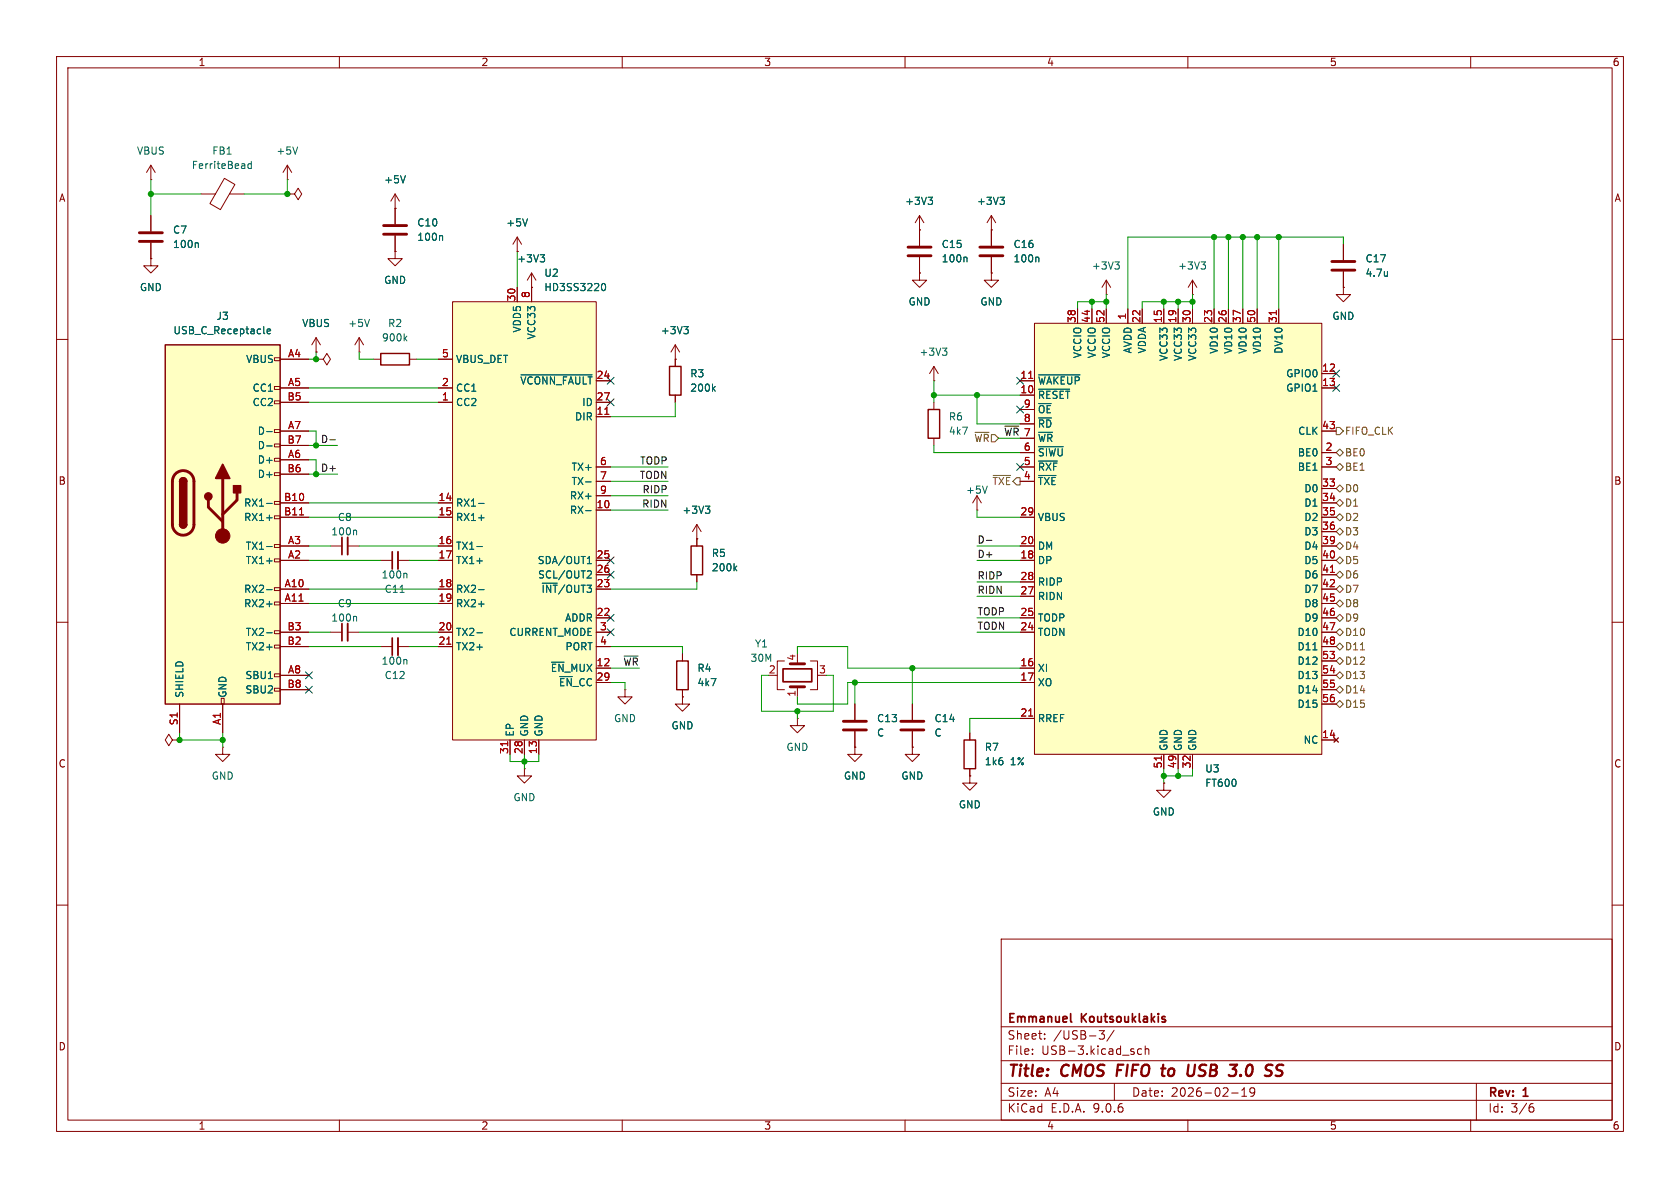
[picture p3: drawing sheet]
<svg xmlns="http://www.w3.org/2000/svg" width="297mm" height="210mm" viewBox="0 0 297 210" stroke-linecap="round" stroke-linejoin="round" font-family="sans-serif">
<g fill="none" stroke="#840000" stroke-width=".18">
<path d="M10 10h277v190h-277zM12 12h273v186h-273zM60 10v2M110 10v2M160 10v2M210 10v2M260 10v2M26.7 31.8h.1M26.7 29.2v2.6M26.7 38.1v2.8M26.7 29.2l-.8 1.3M26.7 29.2l.7 1.3"/>
<path d="M35.6 34.3h2.5M39.7 31.5l1.8 1.1-2.5 4.5-1.9-1.1zM40.6 34.3h2.6M50.8 31.8h.1M50.8 34.3h1.3l.6-1 .6 1-.6 1-.6-1M50.8 34.3h.1M50.8 29.2l-.8 1.3M50.8 29.2l.8 1.3M50.8 29.2v2.6M69.8 36.8h.1M69.8 34.3v5.3M69.8 34.3l-.7 1.3"/>
<path d="M69.8 34.3l.8 1.3M26.7 45.7v1.3h1.2l-1.2 1.3-1.3-1.3h1.3M26.7 45.7h.1M26.7 42.9v2.8M63.5 59.7l-.8 1.3M63.5 59.7l.8 1.3M63.5 59.7v2.5M69.8 44.5v1.2h1.3l-1.3 1.3-1.2-1.3h1.2M69.8 44.5h.1M69.8 41.7v2.8M175.3 40.6v2.8M175.3 45.5v2.8"/>
<path d="M210.8 52.1h.1M210.8 49.5l-.7 1.3M210.8 49.5l.8 1.3M210.8 49.5v2.6M237.5 50.8v1.3h1.3l-1.3 1.2-1.3-1.2h1.3M237.5 50.8h.1M237.5 43.2v2.8M237.5 48v2.8M10 60h2M63.5 62.2h.1M66 63.5h1.3M72.4 63.5h1.3"/>
<path d="M119.4 63.5h.1M119.4 61v3.8M119.4 69.9v1.2M119.4 61l-.8 1.2M119.4 61l.7 1.2M285 60h2M123.2 95.3h.1M123.2 92.7v3.8M123.2 92.7l-.8 1.3M123.2 92.7l.8 1.3M10 110h2M120.6 115.6v1.2"/>
<path d="M123.2 101.6v1.3M285 110h2M92.7 135.9v1.3h1.3l-1.3 1.2-1.3-1.2h1.3M92.7 135.9h.1M110.5 121.9v1.3h1.3l-1.3 1.3-1.3-1.3h1.3M110.5 121.9h.1M120.6 123.2v1.3h1.3l-1.3 1.2-1.2-1.2h1.2M120.6 123.2h.1M120.6 121.9v1.3M161.3 124.5v2.8M161.3 129.3v2.8M10 160h2"/>
<path d="M177 166h108v32h-108zM285 160h2M60 198v2M110 198v2M160 198v2M177 194.5h108M177 191.5h108M177 187.5h108M177 181.5h108M182.5 186.3v.1M182.5 185.5v.1M184.7 183.6v.1"/>
<path d="M184.7 182.8v.1M194.3 182.2h.9l-.5 .6 .5 .1v.7l-.2 .1h-.5l-.2-.1M197 182.1l-1.3 2M197 191.5v3M201.8 185.5l-.4-.1-.3 .3v.4l.1 .2h.6M202.5 185.5l.2-.1 .3 .1 .1 .9M202.5 184.9v1.5M210 198v2M217.7 193.2h1.2M219.5 193.8h.9M219.5 192.7l.5-.4v1.5M221.8 192.9l-.3 .3h-.3l-.2-.3 .1-.5 .4-.1 .2 .1a.99 .99 0 0 1-.3 1.4h-.3"/>
<path d="M260 198v2M261 191.5v6.5M270.6 195.7h.4l.2 .3-.1 .5-.5 .1M271 195.1l-.4 .1"/>
</g>
<path d="M197.6 188.2l-.2 2M205.3 188.9h.7M205.7 190.2h.2M211.3 188.2l-.2 1.6-.5 .4M219.3 190l.1 .1-.1 .1zM219.3 190l-.1 .1M226.9 188.3a.85 .85 0 0 0-1.1 .1 .45 .45 0 0 0 .2 .8l.4 .1a.49 .49 0 0 1 .3 .5 .49 .49 0 0 1-.4 .4l-.8-.1" fill="none" stroke="#840000" stroke-width=".4"/>
<path d="M189.3 179.2v1.3l.2 .2" fill="none" stroke="#840000" stroke-width=".3"/>
<path d="M67.8 39.9h4.1M24.6 41.1h4.1M24.6 42.7h4.1M67.8 41.4h4.1M173.2 43.7h4.1M173.2 45.2h4.1M235.5 46.2h4M235.5 47.8h4M159.3 127.5h4M159.3 129h4" fill="none" stroke="#840000" stroke-width=".51"/>
<g fill="none" stroke="#006464" stroke-width=".18">
<path d="M44.4 28.5v1.3M44.4 29l-.3-.1-.3 .3 .1 .5h.5M52.6 26l-.4 1.2M71.7 31.1l-.5 1.2M34.9 42.9l.2 .2v.7M65.3 56.5l-.4 1.2M71.6 59.8l.3 .5M71.9 59.4l-.4 .5M78.1 41.6l.1 .2v.7M120.9 57.7h.8l-.4 .5M121.4 58.2l.3 .3v.3l-.3 .2M183.5 45.5l.2 .1v.7"/>
<path d="M212.3 46.3h.8l-.4 .5M212.9 46.8l.2 .2v.3l-.2 .3M245.3 48v.8M245.3 48.7l-.1 .1M126.1 68.7l.3 .5M126.4 68.3l-.4 .5M124.7 89.5h.8l-.4 .5M125.2 90l.3 .2v.3l-.3 .2M129.9 100.4l.4 .5M130.3 100.1l-.5 .4"/>
</g>
<path d="M67.3 62.5h5.1v2h-5.1zM118.4 64.8h2v5.1h-2zM122.2 96.5h2v5.1h-2zM119.6 116.8h2.1v5.1h-2.1z" fill="none" stroke="#840000" stroke-width=".25"/>
<path d="M182.9 57.2h50.8v76.2h-50.8z" fill="#ffffc2"/>
<g fill="none" stroke="#840000" stroke-width=".18">
<path d="M182.9 57.2h50.8v76.2h-50.8zM190.5 54.6v2.6M193 54.6v2.6M195.6 52.1h.1M195.6 49.5v2.6M195.6 54.6v2.6M195.6 49.5l-.8 1.3M195.6 49.5l.7 1.3M199.4 54.6v2.6M201.9 54.6v2.6M205.7 54.6v2.6M208.3 54.6v2.6"/>
<path d="M210.8 54.6v2.6M214.6 54.6v2.6M217.2 54.6v2.6M219.7 54.6v2.6M222.2 54.6v2.6M226.1 54.6v2.6M180.3 67.3h2.6M180.3 69.9h2.6M180.3 72.4h2.6M180.3 74.9h2.6M233.7 66h2.5M233.7 68.6h2.5"/>
<path d="M233.7 76.2h2.5M67.3 99.1h2M70.4 99.1h2M172.7 90.2h.1M172.7 87.6l-.7 1.3M172.7 87.6l.8 1.3M172.7 87.6v2.6M180.3 80h2.6M180.3 82.6h2.6M180.3 85.1h2.6M180.3 91.4h2.6M180.3 96.5h2.6"/>
<path d="M180.3 99.1h2.6M233.7 80h2.5M233.7 82.6h2.5M233.7 91.4h2.5M233.7 96.5h2.5M233.7 99.1h2.5M233.7 86.4h2.5M233.7 88.9h2.5M233.7 94h2.5M58.4 111.8h2.1M61.5 111.8h2M67.3 114.3h2"/>
<path d="M70.4 114.3h2M180.3 102.9h2.6M180.3 105.4h2.6M180.3 109.2h2.6M180.3 111.8h2.6M180.3 118.1h2.6M233.7 109.2h2.5M233.7 111.8h2.5M233.7 101.6h2.5M233.7 104.1h2.5M233.7 106.7h2.5M233.7 114.3h2.5"/>
<path d="M233.7 116.8h2.5M233.7 119.4h2.5M39.4 132.1v1.3h1.2l-1.2 1.2-1.3-1.2h1.3M39.4 132.1h.1M151.1 132.1v1.3h1.3l-1.3 1.2-1.2-1.2h1.2M151.1 132.1h.1M151.1 124.5v2.8M151.1 129.3v2.8M161.3 132.1v1.3h1.3l-1.3 1.2-1.3-1.2h1.3M161.3 132.1h.1M171.4 137.2v1.2h1.3l-1.3 1.3-1.2-1.3h1.2M171.4 137.2h.1"/>
<path d="M171.4 129.5v1.3M171.4 135.9v1.3M180.3 120.7h2.6M180.3 127h2.6M205.7 133.4v2.5M208.3 133.4v2.5M210.8 133.4v2.5M233.7 121.9h2.5M233.7 124.5h2.5M233.7 130.8h2.5M235.8 130.4l.8 .8M236.6 130.4l-.8 .8"/>
</g>
<g fill="none" stroke="#006464" stroke-width=".18">
<path d="M197.1 46.3h.8l-.4 .5M197.6 46.8l.3 .2v.3l-.3 .3M183.6 66.3h7.3M183.6 68.8h5.5M183.6 79h4.4M174.5 85.9l-.4 1.3M183.6 81.5h3.3M183.6 84h3.1M62.9 109l.1 .1v.7M70.7 104.7h.8M71.8 116.6l.1 .2v.6M71.8 101.3l.1 .2v.7"/>
<path d="M232.1 114.9h.7"/>
</g>
<path d="M225.6 54.9v.7M181.9 66.9h.7M235.2 101.2h.7M181.9 126.6h.7M205.3 133.7v.7" fill="none" stroke="#a90000" stroke-width=".18"/>
<path d="M149.1 127.5h4.1M149.1 129h4.1" fill="none" stroke="#840000" stroke-width=".51"/>
<path d="M69.3 97.5v3.1M60.5 110.2v3.1M69.3 112.8v3" fill="none" stroke="#840000" stroke-width=".3"/>
<path d="M70.4 97.5v3.1M61.5 110.2v3.1M70.4 112.8v3" fill="none" stroke="#840000" stroke-width=".33"/>
<path d="M170.4 130.8h2.1v5.1h-2.1z" fill="none" stroke="#840000" stroke-width=".25"/>
<path d="M80 53.3h25.4v77.5h-25.4z" fill="#ffffc2"/>
<g fill="none" stroke="#840000" stroke-width=".18">
<path d="M55.9 59.7l-.8 1.3M55.9 59.7l.7 1.3M55.9 59.7v2.5M80 53.3h25.4v77.5h-25.4zM91.4 44.5h.1M91.4 41.9v2.6M91.4 50.8v2.5M91.4 41.9l-.7 1.3M91.4 41.9l.8 1.3M94 50.8h.1M94 48.3v5M94 48.3l-.8 1.2"/>
<path d="M94 48.3l.7 1.2M55.9 62.2h.1M77.5 63.5h2.5M77.5 68.6h2.5M77.5 71.1h2.5M105.4 71.1h2.5M105.4 67.3h2.5M105.4 73.7h2.5M165.1 67.3h.1M165.1 64.8v2.5M165.1 71.1v1.3M165.1 77.5v1.2"/>
<path d="M165.1 64.8l-.8 1.2M165.1 64.8l.8 1.2M77.5 88.9h2.5M77.5 91.4h2.5M77.5 96.5h2.5M77.5 99.1h2.5M105.4 99.1h2.5M105.4 82.6h2.5M105.4 85.1h2.5M105.4 87.6h2.5M105.4 90.2h2.5M77.5 104.1h2.5"/>
<path d="M77.5 106.7h2.5M77.5 111.8h2.5M77.5 114.3h2.5M105.4 104.1h2.5M105.4 111.8h2.5M105.4 114.3h2.5M105.4 101.6h2.5M105.4 109.2h2.5M105.4 118.1h2.5M137.2 119.4h.2M138.7 116.8h-1.3v5.1h1.3M143.3 116.8h1.2v5.1h-1.2"/>
<path d="M90.2 130.8v2.6M92.7 130.8v2.6M95.2 130.8v2.6M105.4 120.7h2.5M141 121.4v1.8"/>
</g>
<g fill="none" stroke="#006464" stroke-width=".18">
<path d="M93.3 38.7l-.5 1.2M95.5 45h.8l-.4 .5M96 45.5l.3 .3v.3l-.3 .2M106.5 50.2l.1-.1a.68 .68 0 0 1 .5 .6 .68 .68 0 0 1-.5 .7l-.1-.1M92.1 66.3h12.6M166.6 61.5h.8l-.4 .5M167.2 62l.2 .3v.3l-.2 .2M84.3 96.6h1M84.6 89h1M84.6 91.5h1M103.5 85.2h1M103.5 90.3h1"/>
<path d="M103.8 99.6h.8M104.1 98.6l.1-.2v1.2M84.3 111.9h1M84.6 104.2h1M84.6 106.8h1M97.5 117.1h2.2M104 100.9l.4 .1 .2 .3-.8 .9h.8"/>
</g>
<path d="M106.9 73.2h.7M79 113.9h.7M89.8 131.1v.7" fill="none" stroke="#a90000" stroke-width=".18"/>
<path d="M164.1 72.4h2v5.1h-2z" fill="none" stroke="#840000" stroke-width=".25"/>
<path d="M139.7 117.3h2.5M139.7 121.4h2.5" fill="none" stroke="#840000" stroke-width=".51"/>
<path d="M138.4 118.2h5.1v2.3h-5.1z" fill="none" stroke="#840000" stroke-width=".3"/>
<path d="M29.2 61h20.3v63.5h-20.3z" fill="#ffffc2"/>
<g fill="none" stroke="#840000" stroke-width=".18">
<path d="M26.7 38.1v2.8M69.8 36.8h.1M69.8 36.8v2.8M162.6 38.1l-.8 1.3M162.6 38.1l.7 1.3M162.6 38.1v5.3M175.3 38.1l-.8 1.3M175.3 38.1l.7 1.3M175.3 38.1v5.3M26.7 45.7h.1M26.7 42.9v2.8M69.8 44.5h.1"/>
<path d="M69.8 41.7v2.8M91.4 44.5h.1M91.4 50.8v2.5M94 50.8h.1M94 50.8v2.5M162.6 48.3v1.2h1.2l-1.2 1.3-1.3-1.3h1.3M162.6 48.3h.1M162.6 40.6h.1M162.6 45.5v2.8M175.3 40.6h.1M175.3 48.3v1.2h1.2l-1.2 1.3-1.3-1.3h1.3M175.3 48.3h.1"/>
<path d="M175.3 45.5v2.8M190.5 54.6v2.6M193 54.6v2.6M195.6 54.6v2.6M199.4 54.6v2.6M201.9 54.6v2.6M205.7 54.6v2.6M208.3 54.6v2.6M210.8 54.6v2.6M214.6 54.6v2.6M217.2 54.6v2.6M219.7 54.6v2.6"/>
<path d="M222.2 54.6v2.6M226.1 54.6v2.6M237.5 50.8h.1M237.5 43.2v2.8M237.5 48v2.8M48.5 63.2h1v.6h-1zM48.5 68.3h1v.5h-1zM48.5 70.9h1v.5h-1zM48.5 75.9h1v.6h-1zM48.5 78.5h1v.5h-1zM49.5 63.5h5.1M49.5 68.6h5.1"/>
<path d="M49.5 71.1h5.1M49.5 76.2h5.1M49.5 78.7h5.1M55.9 63.5h1.2l.7-1 .6 1-.6 1-.7-1M55.9 63.5h.1M55.9 62.2h.1M77.5 63.5h2.5M77.5 68.6h2.5M77.5 71.1h2.5M105.4 71.1h2.5M105.4 67.3h2.5M105.4 73.7h2.5"/>
<path d="M119.4 63.5h.1M119.4 63.5v1.3M119.4 69.9v1.2M180.3 67.3h2.6M180.3 69.9h2.6M180.3 72.4h2.6M180.3 74.9h2.6M233.7 68.6h2.5M233.7 76.2h2.5M233.7 66h2.5M48.5 81h1v.5h-1zM48.5 83.6h1v.5h-1z"/>
<path d="M48.5 88.6h1v.6h-1zM48.5 91.2h1v.5h-1zM48.5 96.3h1v.5h-1zM48.5 98.8h1v.5h-1zM49.5 81.3h5.1M49.5 83.8h5.1M49.5 88.9h5.1M49.5 91.4h5.1M49.5 96.5h5.1M49.5 99.1h5.1M58.4 96.5h2.1M61.5 96.5h2"/>
<path d="M77.5 88.9h2.5M77.5 91.4h2.5M77.5 96.5h2.5M77.5 99.1h2.5M105.4 99.1h2.5M105.4 82.6h2.5M105.4 85.1h2.5M105.4 87.6h2.5M105.4 90.2h2.5M123.2 95.3h.1M123.2 95.3v1.2M180.3 91.4h2.6"/>
<path d="M180.3 96.5h2.6M180.3 99.1h2.6M180.3 80h2.6M180.3 82.6h2.6M180.3 85.1h2.6M233.7 88.9h2.5M233.7 91.4h2.5M233.7 96.5h2.5M233.7 99.1h2.5M233.7 80h2.5M233.7 82.6h2.5M233.7 86.4h2.5"/>
<path d="M233.7 94h2.5M48.5 103.9h1v.5h-1zM48.5 106.4h1v.5h-1zM48.5 111.5h1v.5h-1zM48.5 114h1v.6h-1zM48.5 119.1h1v.5h-1zM49.5 104.1h5.1M49.5 106.7h5.1M49.5 111.8h5.1M49.5 114.3h5.1M49.5 119.4h5.1M77.5 104.1h2.5"/>
<path d="M77.5 106.7h2.5M77.5 111.8h2.5M77.5 114.3h2.5M105.4 104.1h2.5M105.4 111.8h2.5M105.4 114.3h2.5M105.4 109.2h2.5M105.4 118.1h2.5M105.4 101.6h2.5M120.6 115.6v1.2M123.2 101.6v1.3M180.3 111.8h2.6"/>
<path d="M180.3 102.9h2.6M180.3 105.4h2.6M180.3 109.2h2.6M180.3 118.1h2.6M233.7 104.1h2.5M233.7 106.7h2.5M233.7 111.8h2.5M233.7 114.3h2.5M233.7 119.4h2.5M233.7 109.2h2.5M233.7 101.6h2.5M233.7 116.8h2.5"/>
<path d="M30.5 130.8l-.7-1-.6 1 .6 1 .7-1h1.2M31.7 130.8h.1M31.7 124.5v5M39.1 123.4h.5v1.1h-.5zM39.4 124.5v5M48.5 121.7h1v.5h-1zM49.5 121.9h5.1M90.2 130.8v2.6M92.7 130.8v2.6M95.2 130.8v2.6M105.4 120.7h2.5M120.6 123.2h.1"/>
<path d="M120.6 121.9v1.3M141 127v1.3h1.2l-1.2 1.2-1.3-1.2h1.3M141 127h.1M151.1 132.1h.1M151.1 124.5v2.8M151.1 129.3v2.8M161.3 132.1h.1M161.3 124.5v2.8M161.3 129.3v2.8M171.4 137.2h.1M171.4 129.5v1.3M171.4 135.9v1.3"/>
<path d="M180.3 120.7h2.6M180.3 127h2.6M205.7 138.4v1.3h1.3l-1.3 1.3-1.2-1.3h1.2M205.7 138.4h.1M205.7 133.4v2.5M208.3 133.4v2.5M210.8 133.4v2.5M233.7 121.9h2.5M233.7 124.5h2.5M233.7 130.8h2.5M235.8 130.4l.8 .8M236.6 130.4l-.8 .8"/>
</g>
<path d="M29.2 61h20.3v63.5h-20.3zM31.7 85.1a.64 .64 0 0 1 .7-.6 .64 .64 0 0 1 .6 .6M31.7 92.7a.64 .64 0 0 0 .7 .6 .64 .64 0 0 0 .6-.6" fill="none" stroke="#840000" stroke-width=".25"/>
<path d="M160.5 43.7h4.1M160.5 45.2h4.1M31 83.8a1.9 1.9 0 0 1 2.1-.5 1.9 1.9 0 0 1 1.2 1.8v7.6a1.91 1.91 0 0 1-1.9 1.9 1.91 1.91 0 0 1-1.9-1.9v-7.8l.2-.6zM36.8 88.4v1.3l2.6 2.5M39.4 84.6v10.1M41.9 87.1v1.3l-2.5 2.5" fill="none" stroke="#840000" stroke-width=".51"/>
<g fill="#840000" stroke="#840000" stroke-width=".25">
<path d="M31.7 85.1h1.3v7.6h-1.3z"/>
<path d="M31.9 84.6a.64 .64 0 0 1 .7-.1 .64 .64 0 0 1 .4 .6h-1.3z"/>
<path d="M31.7 92.7h1.3a.64 .64 0 0 1-.6 .6 .64 .64 0 0 1-.7-.6z"/>
<path d="M39.4 82l1.2 2.6h-2.5z"/>
<path d="M41.3 85.9h1.2v1.2h-1.2z"/>
<circle cx="36.8" cy="87.8" r=".63"/>
</g>
<circle cx="39.4" cy="94.7" r="1.27" fill="#840000" stroke="#840000" stroke-width=".18"/>
<g fill="none" stroke="#006464" stroke-width=".18">
<path d="M71.7 31.1l-.5 1.2M93.3 38.7l-.5 1.2M164.1 34.9h.8l-.5 .5M164.6 35.4l.3 .2v.3l-.3 .2M176.8 34.9h.8l-.5 .5M177.3 35.4l.3 .2v.3l-.3 .2M34.9 42.9l.2 .2v.7M47.2 58.6l.6-.1v-.3h-.4l-.2 .1 .1 .6h.5M78.1 41.6l.1 .2v.7M95.5 45h.8l-.4 .5M96 45.5l.3 .3v.3l-.3 .2M106.5 50.2l.1-.1a.68 .68 0 0 1 .5 .6 .68 .68 0 0 1-.5 .7l-.1-.1"/>
<path d="M120.9 57.7h.8l-.4 .5M121.4 58.2l.3 .3v.3l-.3 .2M170.8 45.5l.2 .1v.7M183.5 45.5l.2 .1v.7M245.3 48v.8M245.3 48.7l-.1 .1M47.1 76.3h1M47.1 78.8h1M92.1 66.3h12.6M126.1 68.7l.3 .5M126.4 68.3l-.4 .5M183.6 66.3h7.3"/>
<path d="M183.6 68.8h5.5M183.6 79h4.4M47.1 89h1M47.1 91.5h1M47.1 96.6h1M62.9 93.7l.1 .2v.7M84.3 96.6h1M84.6 89h1M84.6 91.5h1M103.5 85.2h1M103.5 90.3h1M103.8 99.6h.8"/>
<path d="M104.1 98.6l.1-.2v1.2M124.7 89.5h.8l-.4 .5M125.2 90l.3 .2v.3l-.3 .2M183.6 81.5h3.3M183.6 84h3.1M47.1 104.2h1M47.1 106.8h1M47.1 111.9h1M84.3 111.9h1M84.6 104.2h1M84.6 106.8h1M97.5 117.1h2.2"/>
<path d="M104 100.9l.4 .1 .2 .3-.8 .9h.8M129.9 100.4l.4 .5M130.3 100.1l-.5 .4M232.1 114.9h.7"/>
</g>
<path d="M225.6 54.9v.7M106.9 73.2h.7M181.9 66.9h.7M52.9 91h.8M79 113.9h.7M235.2 101.2h.7M89.8 131.1v.7M181.9 126.6h.7M205.3 133.7v.7" fill="none" stroke="#a90000" stroke-width=".18"/>
<path d="M60.5 95v3" fill="none" stroke="#840000" stroke-width=".3"/>
<path d="M61.5 95v3" fill="none" stroke="#840000" stroke-width=".33"/>
<g fill="none" stroke="#725600" stroke-width=".18">
<path d="M172.4 76.4h2.4M236.2 75.6h.7l.6 .6-.6 .6h-.7zM175.6 84h3.1M236.2 82.6l.7-.7 .6 .7-.6 .6zM236.2 86.4l.7-.7 .6 .7-.6 .6zM236.2 91.4l.7-.6 .6 .6-.6 .7zM236.2 88.9l.7-.6 .6 .6-.6 .6zM236.2 99.1l.7-.7 .6 .7-.6 .6zM236.2 94l.7-.7 .6 .7-.6 .6zM236.2 96.5l.7-.6 .6 .6-.6 .7zM236.2 80l.7-.6 .6 .6-.6 .6zM236.2 119.4l.7-.7 .6 .7-.6 .6z"/>
<path d="M236.2 116.8l.7-.6 .6 .6-.6 .7zM236.2 101.6l.7-.6 .6 .6-.6 .6zM236.2 114.3l.7-.6 .6 .6-.6 .6zM236.2 104.1l.7-.6 .6 .6-.6 .7zM236.2 109.2l.7-.6 .6 .6-.6 .7zM236.2 106.7l.7-.7 .6 .7-.6 .6zM236.2 111.8l.7-.7 .6 .7-.6 .6zM240.5 114.9h.7M236.2 121.9l.7-.6 .6 .6-.6 .7zM236.2 124.5l.7-.7 .6 .7-.6 .6z"/>
</g>
<path d="M58.3 77.7h1M174.4 95.5h1" fill="none" stroke="#0f0f0f" stroke-width=".18"/>
<g fill="none" stroke="#009600" stroke-width=".18">
<path d="M26.7 34.3h8.9M26.7 31.8v6.3M50.8 31.8v2.5h-7.6M91.4 44.5v6.3M193 53.3v1.3M195.6 52.1v2.5M195.6 53.3h-5.1v1.3M205.7 53.3v1.3M208.3 53.3v1.3M210.8 53.3h-8.9v1.3M210.8 52.1v2.5M214.6 41.9v12.7"/>
<path d="M217.2 41.9v12.7M219.7 41.9v12.7M222.2 41.9v12.7M226.1 41.9v12.7M237.5 43.2v-1.3h-38.1v12.7M54.6 76.2h1.3v2.5M54.6 78.7h5.1M54.6 68.6h22.9M54.6 71.1h22.9M55.9 62.2v1.3h-1.3M63.5 62.2v1.3h2.5M73.7 63.5h3.8"/>
<path d="M119.4 71.1v2.6h-11.5M165.1 67.3v3.8M165.1 78.7v1.3h15.2M165.1 69.9h15.2M172.7 69.9v5h7.6M176.5 77.5h3.8M54.6 96.5h3.8M54.6 99.1h12.7M54.6 88.9h22.9M54.6 91.4h22.9M54.6 81.3h1.3v2.5M54.6 83.8h5.1"/>
<path d="M63.5 96.5h14M72.4 99.1h5.1M107.9 90.2h10.2M107.9 82.6h10.2M107.9 85.1h10.2M107.9 87.6h10.2M172.7 96.5h7.6M172.7 99.1h7.6M172.7 90.2v1.2h7.6M54.6 114.3h12.7M54.6 111.8h3.8M54.6 104.1h22.9"/>
<path d="M54.6 106.7h22.9M63.5 111.8h14M72.4 114.3h5.1M107.9 114.3h12.7v1.3M107.9 118.1h5.1M123.2 102.9v1.2h-15.3M135.9 119.4h-1.3v6.3h12.7v-6.3h-1.3M141 115.6v-1.3h8.9v3.8h30.4M161.3 118.1v6.4M172.7 102.9h7.6M172.7 105.4h7.6M172.7 109.2h7.6"/>
<path d="M172.7 111.8h7.6M31.7 129.5v1.3h7.7M39.4 129.5v2.6M90.2 133.4v1.2h5v-1.2M92.7 133.4v2.5M107.9 120.7h2.6v1.2M141 125.7v1.3M151.1 120.7v3.8M180.3 120.7h-30.4v3.8h-8.9v-1.3M180.3 127h-8.9v2.5M205.7 135.9v2.5M208.3 135.9v1.3"/>
<path d="M210.8 135.9v1.3h-5.1"/>
</g>
<g fill="none" stroke="#000084" stroke-width=".18">
<path d="M107.3 66.7l1.3 1.2M107.3 70.5l1.3 1.2M108.6 66.7l-1.3 1.2M108.6 70.5l-1.3 1.2M179.7 66.7l1.2 1.2M179.7 71.8l1.2 1.2M180.9 66.7l-1.2 1.2M180.9 71.8l-1.2 1.2M235.6 65.4l1.2 1.2M235.6 68l1.2 1.2M236.8 65.4l-1.2 1.2M236.8 68l-1.2 1.2"/>
<path d="M107.3 98.5l1.3 1.2M108.6 98.5l-1.3 1.2M179.7 81.9l1.2 1.3M180.9 81.9l-1.2 1.3M54 118.8l1.2 1.2M55.2 118.8l-1.2 1.2M107.3 111.2l1.3 1.2M107.3 108.6l1.3 1.2M107.3 101l1.3 1.2M108.6 111.2l-1.3 1.2M108.6 108.6l-1.3 1.2M108.6 101l-1.3 1.2"/>
<path d="M54 121.3l1.2 1.2M55.2 121.3l-1.2 1.2"/>
</g>
<g fill="#009600" stroke="#009600" stroke-width=".18">
<circle cx="214.6" cy="41.9" r=".46"/>
<circle cx="219.7" cy="41.9" r=".46"/>
<circle cx="217.2" cy="41.9" r=".46"/>
<circle cx="208.3" cy="53.3" r=".46"/>
<circle cx="205.7" cy="53.3" r=".46"/>
<circle cx="222.2" cy="41.9" r=".46"/>
<circle cx="226.1" cy="41.9" r=".46"/>
<circle cx="210.8" cy="53.3" r=".46"/>
<circle cx="205.7" cy="137.2" r=".46"/>
<circle cx="208.3" cy="137.2" r=".46"/>
<circle cx="172.7" cy="69.9" r=".46"/>
<circle cx="165.1" cy="69.9" r=".46"/>
<circle cx="193" cy="53.3" r=".46"/>
<circle cx="195.6" cy="53.3" r=".46"/>
<circle cx="151.1" cy="120.7" r=".46"/>
<circle cx="161.3" cy="118.1" r=".46"/>
<circle cx="141" cy="125.7" r=".46"/>
<circle cx="55.9" cy="83.8" r=".46"/>
<circle cx="55.9" cy="78.7" r=".46"/>
<circle cx="39.4" cy="130.8" r=".46"/>
<circle cx="31.7" cy="130.8" r=".46"/>
<circle cx="92.7" cy="134.6" r=".46"/>
<circle cx="50.8" cy="34.3" r=".46"/>
<circle cx="26.7" cy="34.3" r=".46"/>
<circle cx="55.9" cy="63.5" r=".46"/>
</g>
<g font-size="2.8" fill="#840000">
<text x="178" y="190.9">Title:</text>
<text x="187.7" y="190.9">CMOS</text>
<text x="198.3" y="190.9">FIFO</text>
<text x="207.1" y="190.9">to</text>
<text x="212.3" y="190.9">USB</text>
<text x="220.7" y="190.9">3.0</text>
</g>
<g font-size="2.1" fill="#840000">
<text x="178" y="184">Sheet:</text>
<text x="178" y="181.2">Emmanuel</text>
<text x="186.2" y="184">/USB-3/</text>
<text x="191.2" y="181.2">Koutsouklakis</text>
<text x="178" y="186.7">File:</text>
<text x="184.1" y="186.7">USB-3.kicad_sch</text>
<text x="178" y="196.9">KiCad</text>
<text x="178" y="194.1">Size:</text>
<text x="184.7" y="194.1">A4</text>
<text x="185.7" y="196.9">E.D.A.</text>
<text x="193.3" y="196.9">9.0.6</text>
<text x="200" y="194.1">Date:</text>
<text x="207" y="194.1">2026-02-19</text>
<text x="263" y="194.3">Rev:</text>
<text x="263" y="196.9">Id:</text>
<text x="267.1" y="196.9">3/6</text>
<text x="269.4" y="194.3">1</text>
</g>
<g font-size="1.8" fill="#840000">
<text x="35" y="11.9">1</text>
<text x="85" y="11.9">2</text>
<text x="135" y="11.9">3</text>
<text x="185" y="11.9">4</text>
<text x="235" y="11.9">5</text>
<text x="285" y="11.9">6</text>
<text x="10.3" y="35.9">A</text>
<text x="285.3" y="35.9">A</text>
<text x="177.4" y="77.1">~{WR}</text>
<text x="10.3" y="85.9">B</text>
<text x="285.3" y="85.9">B</text>
<text x="10.3" y="135.9">C</text>
<text x="285.3" y="135.9">C</text>
<text x="10.3" y="185.9">D</text>
<text x="285.3" y="185.9">D</text>
<text x="35" y="199.9">1</text>
<text x="85" y="199.9">2</text>
<text x="135" y="199.9">3</text>
<text x="185" y="199.9">4</text>
<text x="235" y="199.9">5</text>
<text x="285" y="199.9">6</text>
</g>
<g font-size="1.8" fill="#006464">
<text x="24.1" y="27.5">VBUS</text>
<text x="37.4" y="27.5">FB1</text>
<text x="48.8" y="27.5">+5V</text>
<text x="33.8" y="30.1">FerriteBead</text>
<text x="67.8" y="32.6">+5V</text>
<text x="30.5" y="41.5">C7</text>
<text x="73.7" y="40.2">C10</text>
<text x="89.4" y="40.2">+5V</text>
<text x="159.9" y="36.4">+3V3</text>
<text x="172.6" y="36.4">+3V3</text>
<text x="30.5" y="44">100n</text>
<text x="73.7" y="42.8">100n</text>
<text x="91.3" y="46.6">+3V3</text>
<text x="166.4" y="46.6">100n</text>
<text x="166.4" y="44">C15</text>
<text x="179.1" y="46.6">100n</text>
<text x="179.1" y="44">C16</text>
<text x="192.9" y="47.9">+3V3</text>
<text x="208.2" y="47.9">+3V3</text>
<text x="241.3" y="46.6">C17</text>
<text x="24.6" y="51.7">GND</text>
<text x="67.8" y="50.4">GND</text>
<text x="96.1" y="49.1">U2</text>
<text x="96.1" y="51.7">HD3SS3220</text>
<text x="241.3" y="49.1">4.7u</text>
<text x="30.6" y="59.3">USB_C_Receptacle</text>
<text x="38.2" y="56.7">J3</text>
<text x="53.3" y="58">VBUS</text>
<text x="61.5" y="58">+5V</text>
<text x="68.5" y="58">R2</text>
<text x="92.3" y="58.9" transform="rotate(-90 92.3 58.9)">VDD5</text>
<text x="116.7" y="59.3">+3V3</text>
<text x="160.5" y="54.2">GND</text>
<text x="173.2" y="54.2">GND</text>
<text x="235.5" y="56.7">GND</text>
<text x="43.4" y="64.4">VBUS</text>
<text x="67.4" y="60.6">900k</text>
<text x="80.5" y="64.4">VBUS_DET</text>
<text x="94.8" y="60.1" transform="rotate(-90 94.8 60.1)">VCC33</text>
<text x="162.5" y="63.1">+3V3</text>
<text x="191.4" y="63.4" transform="rotate(-90 191.4 63.4)">VCCIO</text>
<text x="193.9" y="63.4" transform="rotate(-90 193.9 63.4)">VCCIO</text>
<text x="196.4" y="63.4" transform="rotate(-90 196.4 63.4)">VCCIO</text>
<text x="200.3" y="62.6" transform="rotate(-90 200.3 62.6)">AVDD</text>
<text x="202.8" y="62.6" transform="rotate(-90 202.8 62.6)">VDDA</text>
<text x="206.6" y="63.9" transform="rotate(-90 206.6 63.9)">VCC33</text>
<text x="209.1" y="63.9" transform="rotate(-90 209.1 63.9)">VCC33</text>
<text x="211.7" y="63.9" transform="rotate(-90 211.7 63.9)">VCC33</text>
<text x="215.5" y="62.6" transform="rotate(-90 215.5 62.6)">VD10</text>
<text x="218" y="62.6" transform="rotate(-90 218 62.6)">VD10</text>
<text x="220.6" y="62.6" transform="rotate(-90 220.6 62.6)">VD10</text>
<text x="223.1" y="62.6" transform="rotate(-90 223.1 62.6)">VD10</text>
<text x="226.9" y="62.6" transform="rotate(-90 226.9 62.6)">DV10</text>
<text x="44.6" y="69.4">CC1</text>
<text x="44.6" y="72">CC2</text>
<text x="80.5" y="69.4">CC1</text>
<text x="80.5" y="72">CC2</text>
<text x="91.9" y="68.2">~{VCONN_FAULT}</text>
<text x="102.8" y="72">ID</text>
<text x="121.9" y="66.9">R3</text>
<text x="121.9" y="69.4">200k</text>
<text x="183.4" y="68.2">~{WAKEUP}</text>
<text x="183.4" y="70.7">~{RESET}</text>
<text x="227.3" y="66.9">GPIO0</text>
<text x="227.3" y="69.4">GPIO1</text>
<text x="45.5" y="77.1">D-</text>
<text x="101.6" y="74.5">DIR</text>
<text x="167.6" y="74.5">R6</text>
<text x="167.6" y="77.1">4k7</text>
<text x="183.4" y="73.3">~{OE}</text>
<text x="183.4" y="75.8">~{RD}</text>
<text x="229.4" y="77.1">CLK</text>
<text x="45.5" y="79.6">D-</text>
<text x="45.5" y="82.1">D+</text>
<text x="100.9" y="83.4">TX+</text>
<text x="183.4" y="78.3">~{WR}</text>
<text x="183.4" y="80.9">~{SIWU}</text>
<text x="183.4" y="83.4">~{RXF}</text>
<text x="229.3" y="80.9">BE0</text>
<text x="229.3" y="83.4">BE1</text>
<text x="43" y="89.8">RX1-</text>
<text x="45.5" y="84.7">D+</text>
<text x="80.5" y="89.8">RX1-</text>
<text x="100.6" y="88.5">RX+</text>
<text x="100.9" y="86">TX-</text>
<text x="170.7" y="87.5">+5V</text>
<text x="183.4" y="86">~{TXE}</text>
<text x="230.5" y="87.2">D0</text>
<text x="230.5" y="89.8">D1</text>
<text x="43" y="92.3">RX1+</text>
<text x="58.5" y="94.8">100n</text>
<text x="59.6" y="92.3">C8</text>
<text x="80.5" y="92.3">RX1+</text>
<text x="100.6" y="91">RX-</text>
<text x="120.5" y="91">+3V3</text>
<text x="183.4" y="92.3">VBUS</text>
<text x="230.5" y="92.3">D2</text>
<text x="230.5" y="94.8">D3</text>
<text x="43.4" y="97.4">TX1-</text>
<text x="43.4" y="99.9">TX1+</text>
<text x="80.5" y="97.4">TX1-</text>
<text x="80.5" y="99.9">TX1+</text>
<text x="95" y="99.9">SDA/OUT1</text>
<text x="125.7" y="98.7">R5</text>
<text x="125.7" y="101.2">200k</text>
<text x="183.4" y="97.4">DM</text>
<text x="183.4" y="99.9">DP</text>
<text x="230.5" y="97.4">D4</text>
<text x="230.5" y="99.9">D5</text>
<text x="43" y="105">RX2-</text>
<text x="43" y="107.5">RX2+</text>
<text x="59.6" y="107.5">C9</text>
<text x="67.4" y="102.5">100n</text>
<text x="67.9" y="105">C11</text>
<text x="80.5" y="105">RX2-</text>
<text x="80.5" y="107.5">RX2+</text>
<text x="95" y="102.5">SCL/OUT2</text>
<text x="95.6" y="105">~{INT}/OUT3</text>
<text x="183.4" y="103.7">RIDP</text>
<text x="183.4" y="106.3">RIDN</text>
<text x="230.5" y="102.5">D6</text>
<text x="230.5" y="105">D7</text>
<text x="230.5" y="107.5">D8</text>
<text x="43.4" y="112.6">TX2-</text>
<text x="58.5" y="110.1">100n</text>
<text x="80.5" y="112.6">TX2-</text>
<text x="89.9" y="112.6">CURRENT_MODE</text>
<text x="99.8" y="110.1">ADDR</text>
<text x="183.4" y="110.1">TODP</text>
<text x="183.4" y="112.6">TODN</text>
<text x="229.3" y="112.6">D10</text>
<text x="230.5" y="110.1">D9</text>
<text x="43.4" y="115.2">TX2+</text>
<text x="67.4" y="117.7">100n</text>
<text x="80.5" y="115.2">TX2+</text>
<text x="97.3" y="119">~{EN}_MUX</text>
<text x="99.9" y="115.2">PORT</text>
<text x="123.2" y="119">R4</text>
<text x="132.6" y="117.2">30M</text>
<text x="133.4" y="114.7">Y1</text>
<text x="183.4" y="119">XI</text>
<text x="229.3" y="115.2">D11</text>
<text x="229.3" y="117.7">D12</text>
<text x="32.6" y="123.4" transform="rotate(-90 32.6 123.4)">SHIELD</text>
<text x="40.2" y="123.4" transform="rotate(-90 40.2 123.4)">GND</text>
<text x="43.3" y="120.2">SBU1</text>
<text x="43.3" y="122.8">SBU2</text>
<text x="67.9" y="120.2">C12</text>
<text x="98.7" y="121.5">~{EN}_CC</text>
<text x="123.2" y="121.5">4k7</text>
<text x="183.4" y="121.5">XO</text>
<text x="229.3" y="120.2">D13</text>
<text x="229.3" y="122.8">D14</text>
<text x="229.3" y="125.3">D15</text>
<text x="91" y="130.3" transform="rotate(-90 91 130.3)">EP</text>
<text x="93.6" y="130.3" transform="rotate(-90 93.6 130.3)">GND</text>
<text x="96.1" y="130.3" transform="rotate(-90 96.1 130.3)">GND</text>
<text x="108.5" y="127.9">GND</text>
<text x="118.6" y="129.1">GND</text>
<text x="154.9" y="127.9">C13</text>
<text x="154.9" y="130.4">C</text>
<text x="165.1" y="127.9">C14</text>
<text x="165.1" y="130.4">C</text>
<text x="183.4" y="127.9">RREF</text>
<text x="230.4" y="131.7">NC</text>
<text x="138.9" y="132.9">GND</text>
<text x="174" y="132.9">R7</text>
<text x="174" y="135.5">1k6</text>
<text x="178.6" y="135.5">1%</text>
<text x="206.6" y="132.8" transform="rotate(-90 206.6 132.8)">GND</text>
<text x="209.1" y="132.8" transform="rotate(-90 209.1 132.8)">GND</text>
<text x="211.7" y="132.8" transform="rotate(-90 211.7 132.8)">GND</text>
<text x="213" y="136.8">U3</text>
<text x="37.3" y="138">GND</text>
<text x="90.7" y="141.8">GND</text>
<text x="149.1" y="138">GND</text>
<text x="159.3" y="138">GND</text>
<text x="169.4" y="143.1">GND</text>
<text x="213" y="139.3">FT600</text>
<text x="203.7" y="144.4">GND</text>
</g>
<g font-size="1.8" fill="#a90000">
<text x="91.2" y="53.4" transform="rotate(-90 91.2 53.4)">30</text>
<text x="93.7" y="52.8" transform="rotate(-90 93.7 52.8)">8</text>
<text x="190.2" y="57.2" transform="rotate(-90 190.2 57.2)">38</text>
<text x="192.8" y="57.2" transform="rotate(-90 192.8 57.2)">44</text>
<text x="195.3" y="57.2" transform="rotate(-90 195.3 57.2)">52</text>
<text x="199.1" y="56.6" transform="rotate(-90 199.1 56.6)">1</text>
<text x="201.7" y="57.2" transform="rotate(-90 201.7 57.2)">22</text>
<text x="205.5" y="57.2" transform="rotate(-90 205.5 57.2)">15</text>
<text x="208" y="57.2" transform="rotate(-90 208 57.2)">19</text>
<text x="210.6" y="57.2" transform="rotate(-90 210.6 57.2)">30</text>
<text x="214.4" y="57.2" transform="rotate(-90 214.4 57.2)">23</text>
<text x="216.9" y="57.2" transform="rotate(-90 216.9 57.2)">26</text>
<text x="219.5" y="57.2" transform="rotate(-90 219.5 57.2)">37</text>
<text x="222" y="57.2" transform="rotate(-90 222 57.2)">50</text>
<text x="225.8" y="57.2" transform="rotate(-90 225.8 57.2)">31</text>
<text x="50.8" y="63.2">A4</text>
<text x="78" y="63.2">5</text>
<text x="233.6" y="65.8">12</text>
<text x="50.7" y="70.9">B5</text>
<text x="50.8" y="68.3">A5</text>
<text x="78" y="68.3">2</text>
<text x="78" y="70.9">1</text>
<text x="105.4" y="67.1">24</text>
<text x="105.4" y="70.9">27</text>
<text x="180.3" y="67.1">11</text>
<text x="180.3" y="69.6">10</text>
<text x="233.6" y="68.3">13</text>
<text x="50.8" y="75.9">A7</text>
<text x="105.4" y="73.4">11</text>
<text x="180.9" y="72.1">9</text>
<text x="180.9" y="74.7">8</text>
<text x="180.9" y="77.2">7</text>
<text x="233.6" y="75.9">43</text>
<text x="50.7" y="78.5">B7</text>
<text x="50.7" y="83.6">B6</text>
<text x="50.8" y="81">A6</text>
<text x="106" y="82.3">6</text>
<text x="180.9" y="79.8">6</text>
<text x="180.9" y="82.3">5</text>
<text x="234.2" y="79.8">2</text>
<text x="234.2" y="82.3">3</text>
<text x="50.1" y="88.6">B10</text>
<text x="77.4" y="88.6">14</text>
<text x="105.4" y="89.9">10</text>
<text x="106" y="84.8">7</text>
<text x="106" y="87.4">9</text>
<text x="180.9" y="84.8">4</text>
<text x="233.6" y="86.1">33</text>
<text x="233.6" y="88.6">34</text>
<text x="50.1" y="91.2">B11</text>
<text x="77.4" y="91.2">15</text>
<text x="180.3" y="91.2">29</text>
<text x="233.6" y="91.2">35</text>
<text x="233.6" y="93.7">36</text>
<text x="50.8" y="96.3">A3</text>
<text x="50.8" y="98.8">A2</text>
<text x="77.4" y="96.3">16</text>
<text x="77.4" y="98.8">17</text>
<text x="105.4" y="98.8">25</text>
<text x="105.4" y="101.3">26</text>
<text x="180.3" y="96.3">20</text>
<text x="180.3" y="98.8">18</text>
<text x="233.6" y="96.3">39</text>
<text x="233.6" y="98.8">40</text>
<text x="233.6" y="101.3">41</text>
<text x="50.2" y="103.9">A10</text>
<text x="50.2" y="106.4">A11</text>
<text x="77.4" y="103.9">18</text>
<text x="77.4" y="106.4">19</text>
<text x="105.4" y="103.9">23</text>
<text x="180.3" y="102.6">28</text>
<text x="180.3" y="105.2">27</text>
<text x="233.6" y="103.9">42</text>
<text x="233.6" y="106.4">45</text>
<text x="50.7" y="111.5">B3</text>
<text x="77.4" y="111.5">20</text>
<text x="105.4" y="109">22</text>
<text x="106" y="111.5">3</text>
<text x="180.3" y="109">25</text>
<text x="180.3" y="111.5">24</text>
<text x="233.6" y="109">46</text>
<text x="233.6" y="111.5">47</text>
<text x="50.7" y="114">B2</text>
<text x="50.8" y="119.1">A8</text>
<text x="77.4" y="114">21</text>
<text x="105.4" y="117.9">12</text>
<text x="106" y="114">4</text>
<text x="135.8" y="119.1">2</text>
<text x="140.7" y="116.9" transform="rotate(-90 140.7 116.9)">4</text>
<text x="144.7" y="119.1">3</text>
<text x="180.3" y="117.9">16</text>
<text x="233.6" y="114">48</text>
<text x="233.6" y="116.6">53</text>
<text x="233.6" y="119.1">54</text>
<text x="50.7" y="121.7">B8</text>
<text x="105.4" y="120.4">29</text>
<text x="140.7" y="123.3" transform="rotate(-90 140.7 123.3)">1</text>
<text x="180.3" y="120.4">17</text>
<text x="233.6" y="121.7">55</text>
<text x="233.6" y="124.2">56</text>
<text x="31.5" y="128.3" transform="rotate(-90 31.5 128.3)">S1</text>
<text x="39.1" y="128.3" transform="rotate(-90 39.1 128.3)">A1</text>
<text x="180.3" y="126.7">21</text>
<text x="233.6" y="130.6">14</text>
<text x="89.9" y="133.4" transform="rotate(-90 89.9 133.4)">31</text>
<text x="92.5" y="133.4" transform="rotate(-90 92.5 133.4)">28</text>
<text x="95" y="133.4" transform="rotate(-90 95 133.4)">13</text>
<text x="205.5" y="135.9" transform="rotate(-90 205.5 135.9)">51</text>
<text x="208" y="135.9" transform="rotate(-90 208 135.9)">49</text>
<text x="210.6" y="135.9" transform="rotate(-90 210.6 135.9)">32</text>
</g>
<g font-size="1.8" fill="#725600">
<text x="237.7" y="77.1">FIFO_CLK</text>
<text x="172.1" y="78.3">~{WR}</text>
<text x="237.7" y="83.4">BE1</text>
<text x="237.7" y="80.9">BE0</text>
<text x="175.4" y="86">~{TXE}</text>
<text x="237.7" y="87.2">D0</text>
<text x="237.7" y="89.8">D1</text>
<text x="237.7" y="92.3">D2</text>
<text x="237.7" y="94.8">D3</text>
<text x="237.7" y="99.9">D5</text>
<text x="237.7" y="97.4">D4</text>
<text x="237.7" y="102.5">D6</text>
<text x="237.7" y="105">D7</text>
<text x="237.7" y="107.5">D8</text>
<text x="237.7" y="110.1">D9</text>
<text x="237.7" y="112.6">D10</text>
<text x="237.7" y="117.7">D12</text>
<text x="237.7" y="115.2">D11</text>
<text x="237.7" y="122.8">D14</text>
<text x="237.7" y="125.3">D15</text>
<text x="237.7" y="120.2">D13</text>
</g>
<g font-size="1.8" fill="#0f0f0f">
<text x="56.6" y="83.5">D+</text>
<text x="56.6" y="78.4">D-</text>
<text x="113.1" y="82.2">TODP</text>
<text x="113" y="84.7">TODN</text>
<text x="113.4" y="89.8">RIDN</text>
<text x="113.5" y="87.3">RIDP</text>
<text x="172.7" y="96.2">D-</text>
<text x="172.7" y="98.7">D+</text>
<text x="172.7" y="105.1">RIDN</text>
<text x="172.7" y="102.5">RIDP</text>
<text x="172.7" y="111.4">TODN</text>
<text x="172.7" y="108.9">TODP</text>
<text x="110.1" y="117.8">~{WR}</text>
</g>
</svg>
